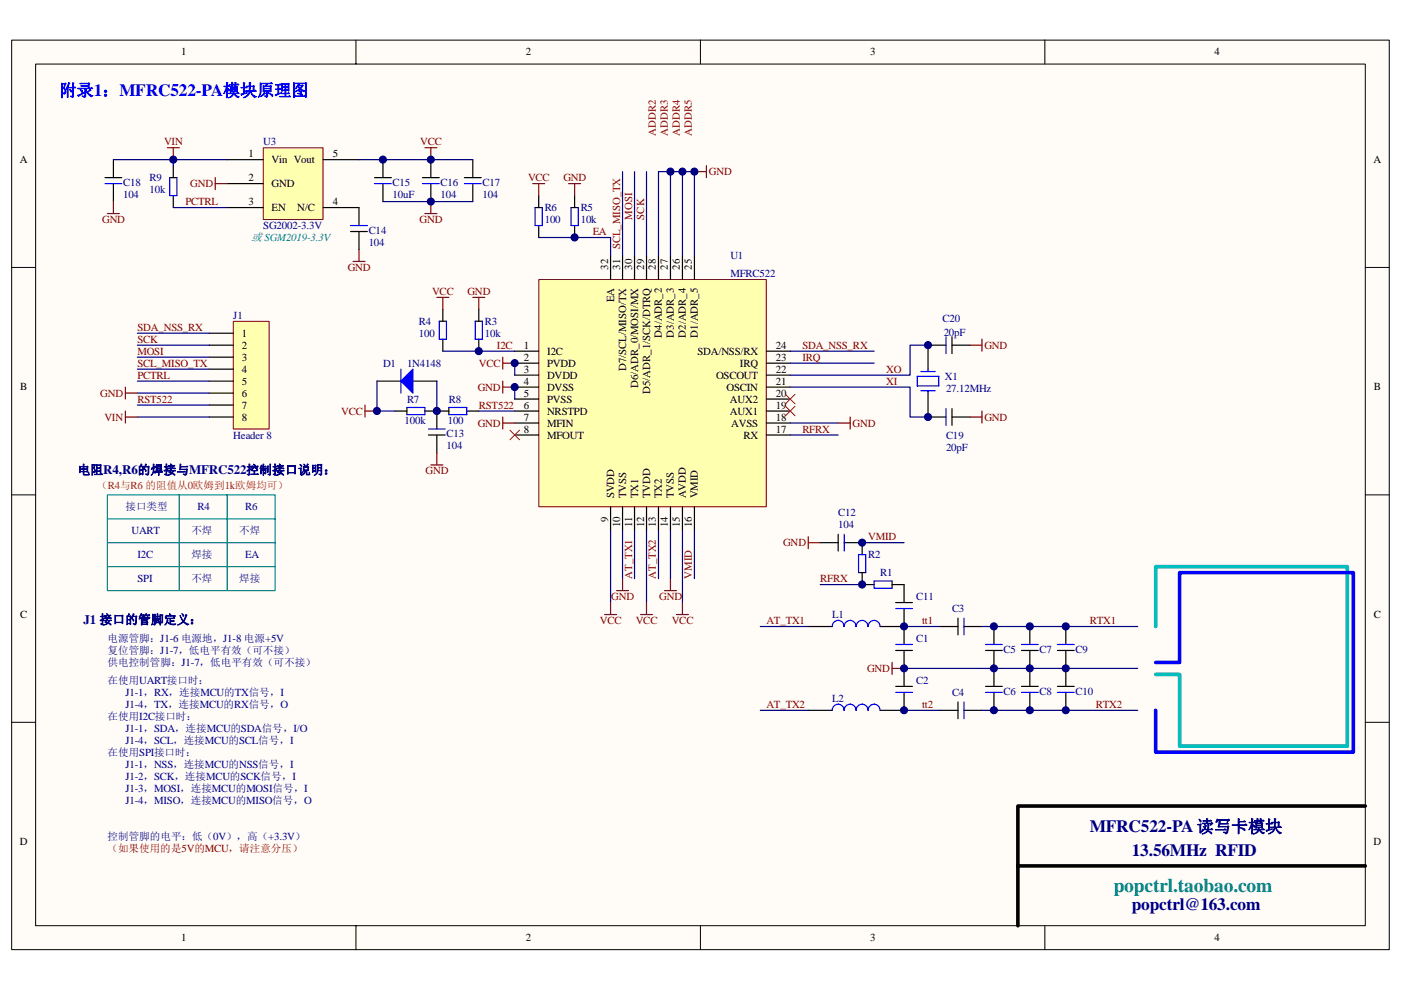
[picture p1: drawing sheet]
<svg xmlns="http://www.w3.org/2000/svg" width="297mm" height="210mm" viewBox="0 0 297 210" stroke-linecap="round" stroke-linejoin="round" font-family="sans-serif">
<path d="M2.5 8.5h292.1v192.9h-292.1z" fill="#fffcf8"/>
<path d="M2.5 8.5h292.1v192.9h-292.1z" fill="none" stroke="#000" stroke-width=".21"/>
<path d="M7.6 13.6h281.9v182.7h-281.9z" fill="#fffcf8"/>
<g fill="none" stroke="#000" stroke-width=".21">
<path d="M7.6 13.6h281.9v182.7h-281.9zM75.5 8.5v5.1M148.5 8.5v5.1M221.5 8.5v5.1M2.5 56.7h5.1M289.5 56.7h5.1M2.5 105h5.1M289.5 105h5.1M2.5 153.2h5.1M289.5 153.2h5.1M75.5 196.4v5M148.5 196.4v5"/>
<path d="M221.5 196.4v5"/>
</g>
<path d="M74.8 55.5h2.6M76.1 52.9v2.6" fill="none" stroke="#800000" stroke-width=".25"/>
<path d="M55.8 31.4h12.7v15.2h-12.7z" fill="#ffffb0"/>
<path d="M55.8 31.3h12.7v15.3h-12.7z" fill="none" stroke="#800000" stroke-width=".21"/>
<path d="M48.2 33.9h7.6M48.2 38.9h7.6M68.5 33.9h7.6M48.2 44h7.6M68.5 44h7.6" fill="none" stroke="#000" stroke-width=".25"/>
<path d="M35.5 31.3h2.5M36.7 31.3v2.6M45.6 37.7v2.5M45.6 38.9h2.6M90.1 31.3h2.5M91.4 31.3v2.6" fill="none" stroke="#800000" stroke-width=".25"/>
<path d="M114.3 59.3h48.2v48.2h-48.2z" fill="#ffffb0"/>
<path d="M114.2 59.3h48.3v48.2h-48.3z" fill="none" stroke="#800000" stroke-width=".21"/>
<g fill="none" stroke="#000" stroke-width=".25">
<path d="M22.3 37.7h3.5M24 33.9v3.8M24 38.9v3.9M36 37.7h1.5M36.7 35.1v2.6M79.4 37.7h3.6M81.2 33.9v3.8M81.2 38.9v3.9M89.6 37.7h3.5M91.4 33.9v3.8M91.4 38.9v3.9M98.5 37.7h3.5"/>
<path d="M100.2 33.9v3.8M100.2 38.9v3.9M36.7 41.5v2.5M74.3 49.1h3.6M76.1 44v3.8M76.1 49.1v3.8M113.5 44h1.5M114.2 41.5v2.5M114.2 47.8v2.6M121.1 44h1.5M121.8 41.5v2.5M121.8 47.8v2.6"/>
<path d="M129.5 54.2v5.1M132 54.2v5.1M134.5 54.2v5.1M137.1 54.2v5.1M139.6 54.2v5.1M142.2 54.2v5.1M144.7 54.2v5.1M147.2 54.2v5.1M93.1 68.1h1.6M93.9 65.6v2.5M93.9 71.9v2.6M100.8 68.1h1.5"/>
<path d="M101.5 65.6v2.5M101.5 71.9v2.6M109.1 74.5h5.1M109.1 77h5.1M109.1 79.6h5.1M162.5 74.5h5.1M162.5 77h5.1M162.5 79.6h5.1M200.6 73.2h-3.8v5.1M201.8 71.4v3.6M201.8 73.2h3.9M79.9 80.8h5.1"/>
<path d="M83.7 87.2h2.6M86.3 86.4v1.5M87.5 80.8h5.1M90.1 87.2h5.1M90.8 92.3h3.6M92.6 87.2v3.8M92.6 92.3v3.8M95.2 86.4v1.5M99 87.2h2.5M109.1 82.1h5.1M109.1 84.6h5.1M109.1 87.2h5.1"/>
<path d="M109.1 89.7h5.1M109.1 92.3h5.1M162.5 82.1h5.1M162.5 84.6h5.1M162.5 87.2h5.1M162.5 89.7h5.1M162.5 92.3h5.1M196.8 83.4v5.1h3.8M201.8 88.5h3.9M201.8 86.7v3.5M129.5 107.5v5.1M132 107.5v5.1"/>
<path d="M134.5 107.5v5.1M137.1 107.5v5.1M139.6 107.5v5.1M142.2 107.5v5.1M144.7 107.5v5.1M147.2 107.5v5.1M173.9 115.1h3.8M177.7 113.3v3.6M179 115.1h3.8v2.5M171.4 132.9h5M182 121.5h1.6M182.8 121.5v2.5h2.5"/>
<path d="M186.6 132.9h5.1M189.1 124h2.6v3.8M189.1 123.2v1.6M189.9 138h3.6M189.9 127.8h3.6M191.7 129.1v7.6M191.7 138v7.6M199.3 132.9h3.8M203.1 131.1v3.6M204.4 132.9h3.8M209 138h3.5M210.7 132.9v3.8"/>
<path d="M210.7 138v7.6M216.6 138h3.5M218.4 132.9v3.8M218.4 138v7.6M224.2 138h3.6M226 132.9v3.8M226 138v7.6M171.4 150.7h5M189.9 145.6h3.6M191.7 146.9v3.8h-5.1M199.3 150.7h3.8M203.1 148.9v3.5"/>
<path d="M204.4 150.7h3.8M209 145.6h3.5M210.7 146.9v3.8M216.6 145.6h3.5M218.4 146.9v3.8M224.2 145.6h3.6M226 146.9v3.8"/>
</g>
<g fill="none" stroke="#00f" stroke-width=".25">
<path d="M22.3 38.9h3.5M36 37.7v3.8h1.5v-3.8M79.4 38.9h3.6M89.6 38.9h3.5M98.5 38.9h3.5M74.3 47.8h3.6M113.5 44v3.8h1.5v-3.8M121.1 44v3.8h1.5v-3.8M85 78.3v5.1M93.1 68.1v3.8h1.6v-3.8M100.8 68.1v3.8h1.5v-3.8M194.5 79.8h4.5v2.1h-4.5z"/>
<path d="M195.2 78.8h3.1M196.8 78.3v.5M200.6 71.4v3.6M86.3 86.4h3.8v1.5h-3.8M90.8 91h3.6M95.2 86.4h3.8v1.5h-3.8M195.2 82.9h3.1M196.8 82.9v.5M200.6 86.7v3.5M179 113.3v3.6M176.4 132.9a1.27 1.27 0 0 1 1.3-1.3 1.26 1.26 0 0 1 1.3 1.3M179 132.9a1.27 1.27 0 0 1 1.3-1.3 1.26 1.26 0 0 1 1.2 1.3"/>
<path d="M181.5 132.9a1.27 1.27 0 0 1 1.3-1.3 1.26 1.26 0 0 1 1.2 1.3M182 121.5v-3.9h1.6v3.9M184.1 132.9a1.27 1.27 0 0 1 1.2-1.3 1.26 1.26 0 0 1 1.3 1.3M189.1 123.2h-3.8v1.6h3.8M189.9 136.7h3.6M189.9 129.1h3.6M204.4 131.1v3.6M209 136.7h3.5M216.6 136.7h3.5M224.2 136.7h3.6M176.4 150.7a1.25 1.25 0 0 1 1.3-1.3 1.25 1.25 0 0 1 1.3 1.3M179 150.7a1.25 1.25 0 0 1 1.3-1.3 1.25 1.25 0 0 1 1.2 1.3"/>
<path d="M181.5 150.7a1.25 1.25 0 0 1 1.3-1.3 1.25 1.25 0 0 1 1.2 1.3M184.1 150.7a1.25 1.25 0 0 1 1.2-1.3 1.25 1.25 0 0 1 1.3 1.3M189.9 146.9h3.6M204.4 148.9v3.5M209 146.9h3.5M216.6 146.9h3.5M224.2 146.9h3.6"/>
</g>
<g fill="none" stroke="#000080" stroke-width=".25">
<path d="M24 33.9h24.2M36.7 33.9v1.2M76.1 33.9h24.1M132 36.4v17.8M134.5 36.4v17.8M137.1 36.4v17.8M142.2 36.4v17.8M144.7 36.4v17.8M36.7 44h11.5M81.2 42.8h19M114.2 50.4h15.3v3.8M93.9 74.5h15.2"/>
<path d="M109.1 77v2.6M167.6 74.5h17.7M167.6 77h17.7M196.8 73.2h-3.8v6.4h-25.4M79.9 80.8v6.4h3.8M92.6 80.8v6.4M101.5 87.2h7.6M109.1 82.1v2.5M167.6 82.1h25.4v6.4h3.8M167.6 92.3h10.1M167.6 89.7h10.1M129.5 112.6v15.2"/>
<path d="M132 112.6v10.1M134.5 112.6v10.1M137.1 112.6v15.2M139.6 112.6v10.1M142.2 112.6v10.1M144.7 112.6v15.2M147.2 112.6v10.1M182.8 115.1h8.9M161.2 132.9h10.2M173.9 124h8.9M191.7 132.9h7.6M208.2 132.9h33"/>
<path d="M161.2 150.7h10.2M191.7 150.7h7.6M191.7 141.8h49.5M208.2 150.7h33"/>
</g>
<g fill="none" stroke="#800000" stroke-width=".25">
<path d="M112.9 38.9h2.6M114.2 38.9v2.6M120.6 38.9h2.5M121.8 38.9v2.6M22.8 45.3h2.5M24 42.8v2.5M90.1 45.3h2.5M91.4 42.8v2.5M92.6 63.1h2.6M93.9 63.1v2.5M100.2 63.1h2.6M101.5 63.1v2.5"/>
<path d="M106.6 75.8v2.5M106.6 77h2.5M205.7 73.2h2.5M208.2 71.9v2.6M77.4 85.9v2.6M77.4 87.2h2.5M91.4 98.6h2.5M92.6 96.1v2.5M106.6 80.8v2.6M106.6 88.5v2.5M106.6 89.7h2.5M106.6 82.1h2.5"/>
<path d="M177.7 89.7h2.6M180.3 88.5v2.5M205.7 88.5h2.5M208.2 87.2v2.5M171.4 113.8v2.6M171.4 115.1h2.5M128.2 130.3h2.5M129.5 127.8v2.5M130.7 125.3h2.6M132 122.7v2.6M135.8 130.3h2.5M137.1 127.8v2.5"/>
<path d="M140.9 125.3h2.5M142.2 122.7v2.6M143.4 130.3h2.6M144.7 127.8v2.5M189.1 140.5v2.5M189.1 141.8h2.6"/>
</g>
<path d="M108.1 91.2l2 2.1M110.1 91.2l-2 2.1M166.5 83.6l2.1 2.1M166.5 86.2l2.1 2M168.6 83.6l-2.1 2.1M168.6 86.2l-2.1 2" fill="none" stroke="#f00" stroke-width=".21"/>
<path d="M85 80.8l2.5-2.5v5.1z" fill="#00f" stroke="#00f" stroke-width=".25"/>
<path d="M245 132.9v-12.7h40.7v38.1h-35.6v-15.3h-5.1" fill="none" stroke="#00bfbf" stroke-width=".76"/>
<path d="M245 140.5h5.1v-19h36.8v38h-41.9v-8.8" fill="none" stroke="#00f" stroke-width=".76"/>
<path d="M49.5 68.2h7.6v22.8h-7.6z" fill="#ffffb0"/>
<path d="M49.5 68.2h7.6v22.8h-7.6z" fill="none" stroke="#800000" stroke-width=".21"/>
<path d="M44.4 70.7h5M44.4 73.2h5M44.4 75.8h5M44.4 78.3h5M44.4 80.8h5M44.4 83.4h5M44.4 85.9h5M44.4 88.5h5" fill="none" stroke="#000" stroke-width=".25"/>
<path d="M139.6 54.2v-17.8h7.6v17.8M29.1 70.7h15.3M29.1 73.2h15.3M29.1 75.8h15.3M29.1 78.3h15.3M29.1 80.8h15.3M29.1 83.4h15.3M29.1 88.5h15.3M29.1 85.9h15.3" fill="none" stroke="#000080" stroke-width=".25"/>
<path d="M147.2 36.4h2.6M149.8 35.1v2.6M26.6 82.1v2.5M26.6 87.2v2.5M26.6 88.5h2.5M26.6 83.4h2.5" fill="none" stroke="#800000" stroke-width=".25"/>
<path d="M22.8 105h35.5v20.3h-35.5zM22.8 110h35.5M22.8 115.1h35.5M38 105v20.3M48.2 105v20.3M22.8 120.2h35.5" fill="none" stroke="#008080" stroke-width=".25"/>
<path d="M289.5 171h-73.7v25.4M215.8 183.7h73.7" fill="none" stroke="#000" stroke-width=".76"/>
<g fill="#000080" stroke="#000080" stroke-width=".21">
<circle cx="36.7" cy="33.9" r=".75"/>
<circle cx="79.9" cy="87.2" r=".76"/>
<circle cx="81.2" cy="33.9" r=".75"/>
<circle cx="91.3" cy="42.7" r=".75"/>
<circle cx="91.3" cy="33.9" r=".75"/>
<circle cx="92.6" cy="87.2" r=".76"/>
<circle cx="101.5" cy="74.5" r=".75"/>
<circle cx="109.1" cy="82.1" r=".75"/>
<circle cx="109.1" cy="77" r=".75"/>
<circle cx="121.8" cy="50.4" r=".76"/>
<circle cx="142.1" cy="36.4" r=".75"/>
<circle cx="144.7" cy="36.4" r=".75"/>
<circle cx="147.2" cy="36.4" r=".75"/>
<circle cx="182.8" cy="124" r=".76"/>
<circle cx="182.8" cy="115.1" r=".75"/>
<circle cx="191.7" cy="150.6" r=".75"/>
<circle cx="191.7" cy="141.8" r=".75"/>
<circle cx="191.7" cy="132.9" r=".76"/>
<circle cx="196.8" cy="88.4" r=".75"/>
<circle cx="196.8" cy="73.2" r=".75"/>
<circle cx="210.7" cy="150.6" r=".75"/>
<circle cx="210.7" cy="141.8" r=".75"/>
<circle cx="210.7" cy="132.9" r=".76"/>
<circle cx="218.3" cy="150.6" r=".75"/>
<circle cx="218.3" cy="141.8" r=".75"/>
<circle cx="218.3" cy="132.9" r=".76"/>
<circle cx="226" cy="150.6" r=".75"/>
<circle cx="226" cy="141.8" r=".75"/>
<circle cx="226" cy="132.9" r=".76"/>
</g>
<text font-size="4.1" fill="#008080" x="236.2" y="189.2">popctrl.taobao.com</text>
<g font-size="3.7" fill="#000080">
<text x="231.1" y="176.6">MFRC522-PA 读写卡模块</text>
<text x="240" y="181.6">13.56MHz RFID</text>
<text x="240" y="193">popctrl@163.com</text>
</g>
<text font-size="3.6" fill="#00f" x="12.6" y="20.4">附录1：MFRC522-PA模块原理图</text>
<text font-size="2.8" fill="#000080" x="17.7" y="132.3">J1 接口的管脚定义：</text>
<text font-size="2.7" fill="#000080" x="16.4" y="100.6">电阻R4,R6的焊接与MFRC522控制接口说明：</text>
<text font-size="2.4" fill="#008080" x="53.3" y="51.1">或 SGM2019-3.3V</text>
<g font-size="2.3">
<text x="38.4" y="11.7">1</text>
<text x="111.5" y="11.7">2</text>
<text x="184.5" y="11.7">3</text>
<text x="257.5" y="11.7">4</text>
<text x="4.2" y="34.6">A</text>
<text x="52.7" y="33.4">1</text>
<text x="57.6" y="34.6">Vin Vout</text>
<text x="70.5" y="33.4">5</text>
<text x="291.2" y="34.6">A</text>
<text x="52.7" y="38.4">2</text>
<text x="57.6" y="39.7">GND</text>
<text x="52.7" y="43.5">3</text>
<text x="57.6" y="44.8">EN</text>
<text x="63" y="44.8">N/C</text>
<text x="70.5" y="43.5">4</text>
<text x="128.9" y="57.2" transform="rotate(-90 128.9 57.2)">32</text>
<text x="131.5" y="57.2" transform="rotate(-90 131.5 57.2)">31</text>
<text x="134" y="57.2" transform="rotate(-90 134 57.2)">30</text>
<text x="136.5" y="57.2" transform="rotate(-90 136.5 57.2)">29</text>
<text x="139.1" y="57.2" transform="rotate(-90 139.1 57.2)">28</text>
<text x="141.6" y="57.2" transform="rotate(-90 141.6 57.2)">27</text>
<text x="144.2" y="57.2" transform="rotate(-90 144.2 57.2)">26</text>
<text x="146.7" y="57.2" transform="rotate(-90 146.7 57.2)">25</text>
<text x="130.2" y="64.1" transform="rotate(-90 130.2 64.1)">EA</text>
<text x="51.2" y="71.4">1</text>
<text x="140.4" y="71.6" transform="rotate(-90 140.4 71.6)">D4/ADR_2</text>
<text x="142.9" y="71.6" transform="rotate(-90 142.9 71.6)">D3/ADR_3</text>
<text x="145.4" y="71.6" transform="rotate(-90 145.4 71.6)">D2/ADR_4</text>
<text x="148" y="71.6" transform="rotate(-90 148 71.6)">D1/ADR_5</text>
<text x="51.2" y="74">2</text>
<text x="51.2" y="76.5">3</text>
<text x="111.1" y="74">1</text>
<text x="111.1" y="76.5">2</text>
<text x="116" y="75.2">I2C</text>
<text x="116" y="77.8">PVDD</text>
<text x="147.9" y="75.2">SDA/NSS/RX</text>
<text x="156.9" y="77.8">IRQ</text>
<text x="164.5" y="74">24</text>
<text x="164.5" y="76.5">23</text>
<text x="4.3" y="82.8">B</text>
<text x="51.2" y="79.1">4</text>
<text x="51.2" y="81.6">5</text>
<text x="111.1" y="79.1">3</text>
<text x="111.1" y="81.6">4</text>
<text x="116" y="80.3">DVDD</text>
<text x="116" y="82.9">DVSS</text>
<text x="132.7" y="78.7" transform="rotate(-90 132.7 78.7)">D7/SCL/MISO/TX</text>
<text x="135.3" y="82.3" transform="rotate(-90 135.3 82.3)">D6/ADR_0/MOSI/MX</text>
<text x="137.8" y="83.5" transform="rotate(-90 137.8 83.5)">D5/ADR_1/SCK/DTRQ</text>
<text x="151.8" y="80.3">OSCOUT</text>
<text x="154" y="82.9">OSCIN</text>
<text x="164.5" y="79.1">22</text>
<text x="164.5" y="81.6">21</text>
<text x="291.3" y="82.8">B</text>
<text x="51.2" y="84.1">6</text>
<text x="51.2" y="86.7">7</text>
<text x="51.2" y="89.2">8</text>
<text x="111.1" y="84.1">5</text>
<text x="111.1" y="86.7">6</text>
<text x="111.1" y="89.2">7</text>
<text x="116" y="85.4">PVSS</text>
<text x="116" y="87.9">NRSTPD</text>
<text x="154.8" y="87.9">AUX1</text>
<text x="154.8" y="85.4">AUX2</text>
<text x="164.5" y="89.2">18</text>
<text x="164.5" y="86.7">19</text>
<text x="164.5" y="84.1">20</text>
<text x="111.1" y="91.8">8</text>
<text x="116" y="90.5">MFIN</text>
<text x="116" y="93">MFOUT</text>
<text x="155" y="90.5">AVSS</text>
<text x="157.6" y="93">RX</text>
<text x="164.5" y="91.8">17</text>
<text x="130.2" y="105.7" transform="rotate(-90 130.2 105.7)">SVDD</text>
<text x="132.7" y="105.7" transform="rotate(-90 132.7 105.7)">TVSS</text>
<text x="135.3" y="105.7" transform="rotate(-90 135.3 105.7)">TX1</text>
<text x="137.8" y="105.7" transform="rotate(-90 137.8 105.7)">TVDD</text>
<text x="140.4" y="105.7" transform="rotate(-90 140.4 105.7)">TX2</text>
<text x="142.9" y="105.7" transform="rotate(-90 142.9 105.7)">TVSS</text>
<text x="145.4" y="105.7" transform="rotate(-90 145.4 105.7)">AVDD</text>
<text x="148" y="105.7" transform="rotate(-90 148 105.7)">VMID</text>
<text x="128.9" y="110.7" transform="rotate(-90 128.9 110.7)">9</text>
<text x="131.5" y="111.8" transform="rotate(-90 131.5 111.8)">10</text>
<text x="134" y="111.8" transform="rotate(-90 134 111.8)">11</text>
<text x="136.5" y="111.8" transform="rotate(-90 136.5 111.8)">12</text>
<text x="139.1" y="111.8" transform="rotate(-90 139.1 111.8)">13</text>
<text x="141.6" y="111.8" transform="rotate(-90 141.6 111.8)">14</text>
<text x="144.2" y="111.8" transform="rotate(-90 144.2 111.8)">15</text>
<text x="146.7" y="111.8" transform="rotate(-90 146.7 111.8)">16</text>
<text x="4.3" y="131.1">C</text>
<text x="291.3" y="131.1">C</text>
<text x="4.2" y="179.3">D</text>
<text x="291.2" y="179.3">D</text>
<text x="38.4" y="199.6">1</text>
<text x="111.5" y="199.6">2</text>
<text x="184.5" y="199.6">3</text>
<text x="257.5" y="199.6">4</text>
</g>
<g font-size="2.3" fill="#800000">
<text x="139.1" y="28.8" transform="rotate(-90 139.1 28.8)">ADDR2</text>
<text x="141.6" y="28.8" transform="rotate(-90 141.6 28.8)">ADDR3</text>
<text x="144.2" y="28.8" transform="rotate(-90 144.2 28.8)">ADDR4</text>
<text x="146.7" y="28.8" transform="rotate(-90 146.7 28.8)">ADDR5</text>
<text x="34.8" y="30.8">VIN</text>
<text x="89.1" y="30.8">VCC</text>
<text x="40.3" y="39.7">GND</text>
<text x="111.9" y="38.4">VCC</text>
<text x="119.4" y="38.4">GND</text>
<text x="150.3" y="37.2">GND</text>
<text x="21.7" y="47.3">GND</text>
<text x="39.3" y="43.5">PCTRL</text>
<text x="89" y="47.3">GND</text>
<text x="134" y="46.6" transform="rotate(-90 134 46.6)">MOSI</text>
<text x="136.5" y="46.6" transform="rotate(-90 136.5 46.6)">SCK</text>
<text x="125.7" y="49.9">EA</text>
<text x="131.5" y="52.9" transform="rotate(-90 131.5 52.9)">SCL_MISO_TX</text>
<text x="73.7" y="57.4">GND</text>
<text x="91.6" y="62.6">VCC</text>
<text x="99.1" y="62.6">GND</text>
<text x="29.1" y="70.2">SDA_NSS_RX</text>
<text x="29.1" y="77.8">SCL_MISO_TX</text>
<text x="29.1" y="72.7">SCK</text>
<text x="29.1" y="75.2">MOSI</text>
<text x="101.5" y="77.8">VCC</text>
<text x="105.3" y="74">I2C</text>
<text x="170.1" y="76.5">IRQ</text>
<text x="170.1" y="74">SDA_NSS_RX</text>
<text x="208.7" y="74">GND</text>
<text x="29.1" y="80.3">PCTRL</text>
<text x="101.3" y="82.9">GND</text>
<text x="187.9" y="81.6">XI</text>
<text x="187.9" y="79.1">XO</text>
<text x="21.3" y="84.1">GND</text>
<text x="22.1" y="89.2">VIN</text>
<text x="29.1" y="85.4">RST522</text>
<text x="72.3" y="87.9">VCC</text>
<text x="101.5" y="86.7">RST522</text>
<text x="208.7" y="89.2">GND</text>
<text x="101.3" y="90.5">GND</text>
<text x="170.1" y="91.8">RFRX</text>
<text x="180.8" y="90.5">GND</text>
<text x="90.2" y="100.6">GND</text>
<text x="166" y="115.9">GND</text>
<text x="184.1" y="114.6">VMID</text>
<text x="134" y="122.7" transform="rotate(-90 134 122.7)">AT_TX1</text>
<text x="139.1" y="122.7" transform="rotate(-90 139.1 122.7)">AT_TX2</text>
<text x="146.7" y="122.7" transform="rotate(-90 146.7 122.7)">VMID</text>
<text x="173.9" y="123.5">RFRX</text>
<text x="129.6" y="127.3">GND</text>
<text x="139.8" y="127.3">GND</text>
<text x="127.2" y="132.3">VCC</text>
<text x="134.8" y="132.3">VCC</text>
<text x="142.4" y="132.3">VCC</text>
<text x="162.5" y="132.4">AT_TX1</text>
<text x="195.5" y="132.4">tt1</text>
<text x="231.1" y="132.4">RTX1</text>
<text x="183.8" y="142.5">GND</text>
<text x="162.5" y="150.2">AT_TX2</text>
<text x="195.5" y="150.2">tt2</text>
<text x="232.3" y="150.2">RTX2</text>
</g>
<g font-size="2.3" fill="#000080">
<text x="55.8" y="30.8">U3</text>
<text x="26.1" y="42">104</text>
<text x="26.1" y="39.5">C18</text>
<text x="31.7" y="41">10k</text>
<text x="31.7" y="38.4">R9</text>
<text x="83.2" y="42">10uF</text>
<text x="83.2" y="39.5">C15</text>
<text x="93.4" y="42">104</text>
<text x="93.4" y="39.5">C16</text>
<text x="102.3" y="42">104</text>
<text x="102.3" y="39.5">C17</text>
<text x="115.5" y="47.3">100</text>
<text x="115.5" y="44.8">R6</text>
<text x="123.1" y="47.3">10k</text>
<text x="123.1" y="44.8">R5</text>
<text x="55.8" y="48.6">SG2002-3.3V</text>
<text x="78.2" y="52.2">104</text>
<text x="78.2" y="49.6">C14</text>
<text x="154.9" y="54.9">U1</text>
<text x="154.9" y="58.8">MFRC522</text>
<text x="49.5" y="67.6">J1</text>
<text x="88.8" y="71.4">100</text>
<text x="88.8" y="68.9">R4</text>
<text x="102.8" y="71.4">10k</text>
<text x="102.8" y="68.9">R3</text>
<text x="199.8" y="68.4">C20</text>
<text x="200.1" y="71.2">20pF</text>
<text x="81.2" y="77.8">D1</text>
<text x="86.3" y="77.8">1N4148</text>
<text x="200.3" y="80.6">X1</text>
<text x="200.6" y="83.1">27.12MHz</text>
<text x="85.8" y="90">100k</text>
<text x="86.3" y="85.4">R7</text>
<text x="94.9" y="90">100</text>
<text x="95.2" y="85.4">R8</text>
<text x="49.5" y="93">Header 8</text>
<text x="94.7" y="95.3">104</text>
<text x="94.7" y="92.8">C13</text>
<text x="200.6" y="95.6">20pF</text>
<text x="200.6" y="93">C19</text>
<text x="27.9" y="113.3">UART</text>
<text x="41.8" y="108.3">R4</text>
<text x="52" y="108.3">R6</text>
<text x="177.7" y="112.1">104</text>
<text x="177.7" y="109.5">C12</text>
<text x="29.1" y="118.4">I2C</text>
<text x="52" y="118.4">EA</text>
<text x="184.1" y="118.4">R2</text>
<text x="29.1" y="123.5">SPI</text>
<text x="186.6" y="122.2">R1</text>
<text x="176.5" y="131.1">L1</text>
<text x="194.2" y="127.3">C11</text>
<text x="201.9" y="129.8">C3</text>
<text x="194.2" y="136.2">C1</text>
<text x="212.8" y="138.5">C5</text>
<text x="220.4" y="138.5">C7</text>
<text x="228" y="138.5">C9</text>
<text x="26.6" y="147.6">J1-1，RX，连接MCU的TX信号，I</text>
<text x="176.5" y="148.9">L2</text>
<text x="194.2" y="145.1">C2</text>
<text x="201.9" y="147.6">C4</text>
<text x="212.8" y="147.4">C6</text>
<text x="220.4" y="147.4">C8</text>
<text x="228" y="147.4">C10</text>
<text x="26.6" y="155.2">J1-1，SDA，连接MCU的SDA信号，I/O</text>
<text x="26.6" y="150.2">J1-4，TX，连接MCU的RX信号，O</text>
<text x="26.6" y="157.8">J1-4，SCL，连接MCU的SCL信号，I</text>
<text x="26.6" y="162.8">J1-1，NSS，连接MCU的NSS信号，I</text>
<text x="26.6" y="167.9">J1-3，MOSI，连接MCU的MOSI信号，I</text>
<text x="26.6" y="165.4">J1-2，SCK，连接MCU的SCK信号，I</text>
<text x="26.6" y="170.5">J1-4，MISO，连接MCU的MISO信号，O</text>
</g>
<text font-size="2.2" fill="#f00" x="20.6" y="103.8">（R4与R6 的阻值从0欧姆到1k欧姆均可）</text>
<g font-size="2.2" fill="#000080">
<text x="26.6" y="108.3">接口类型</text>
<text x="40.6" y="113.3">不焊</text>
<text x="50.7" y="113.3">不焊</text>
<text x="40.6" y="118.4">焊接</text>
<text x="40.6" y="123.5">不焊</text>
<text x="50.7" y="123.5">焊接</text>
<text x="22.8" y="136.2">电源管脚：J1-6 电源地，J1-8 电源+5V</text>
<text x="22.8" y="138.7">复位管脚：J1-7，低电平有效（可不接）</text>
<text x="22.8" y="141.3">供电控制管脚：J1-7，低电平有效（可不接）</text>
<text x="22.8" y="145.1">在使用UART接口时：</text>
<text x="22.8" y="152.7">在使用I2C接口时：</text>
<text x="22.8" y="160.3">在使用SPI接口时：</text>
<text x="22.8" y="178.1">控制管脚的电平：低（0V），高（+3.3V）</text>
</g>
<text font-size="2.2" fill="#800000" x="22.8" y="180.6">（如果使用的是5V的MCU，请注意分压）</text>
</svg>
